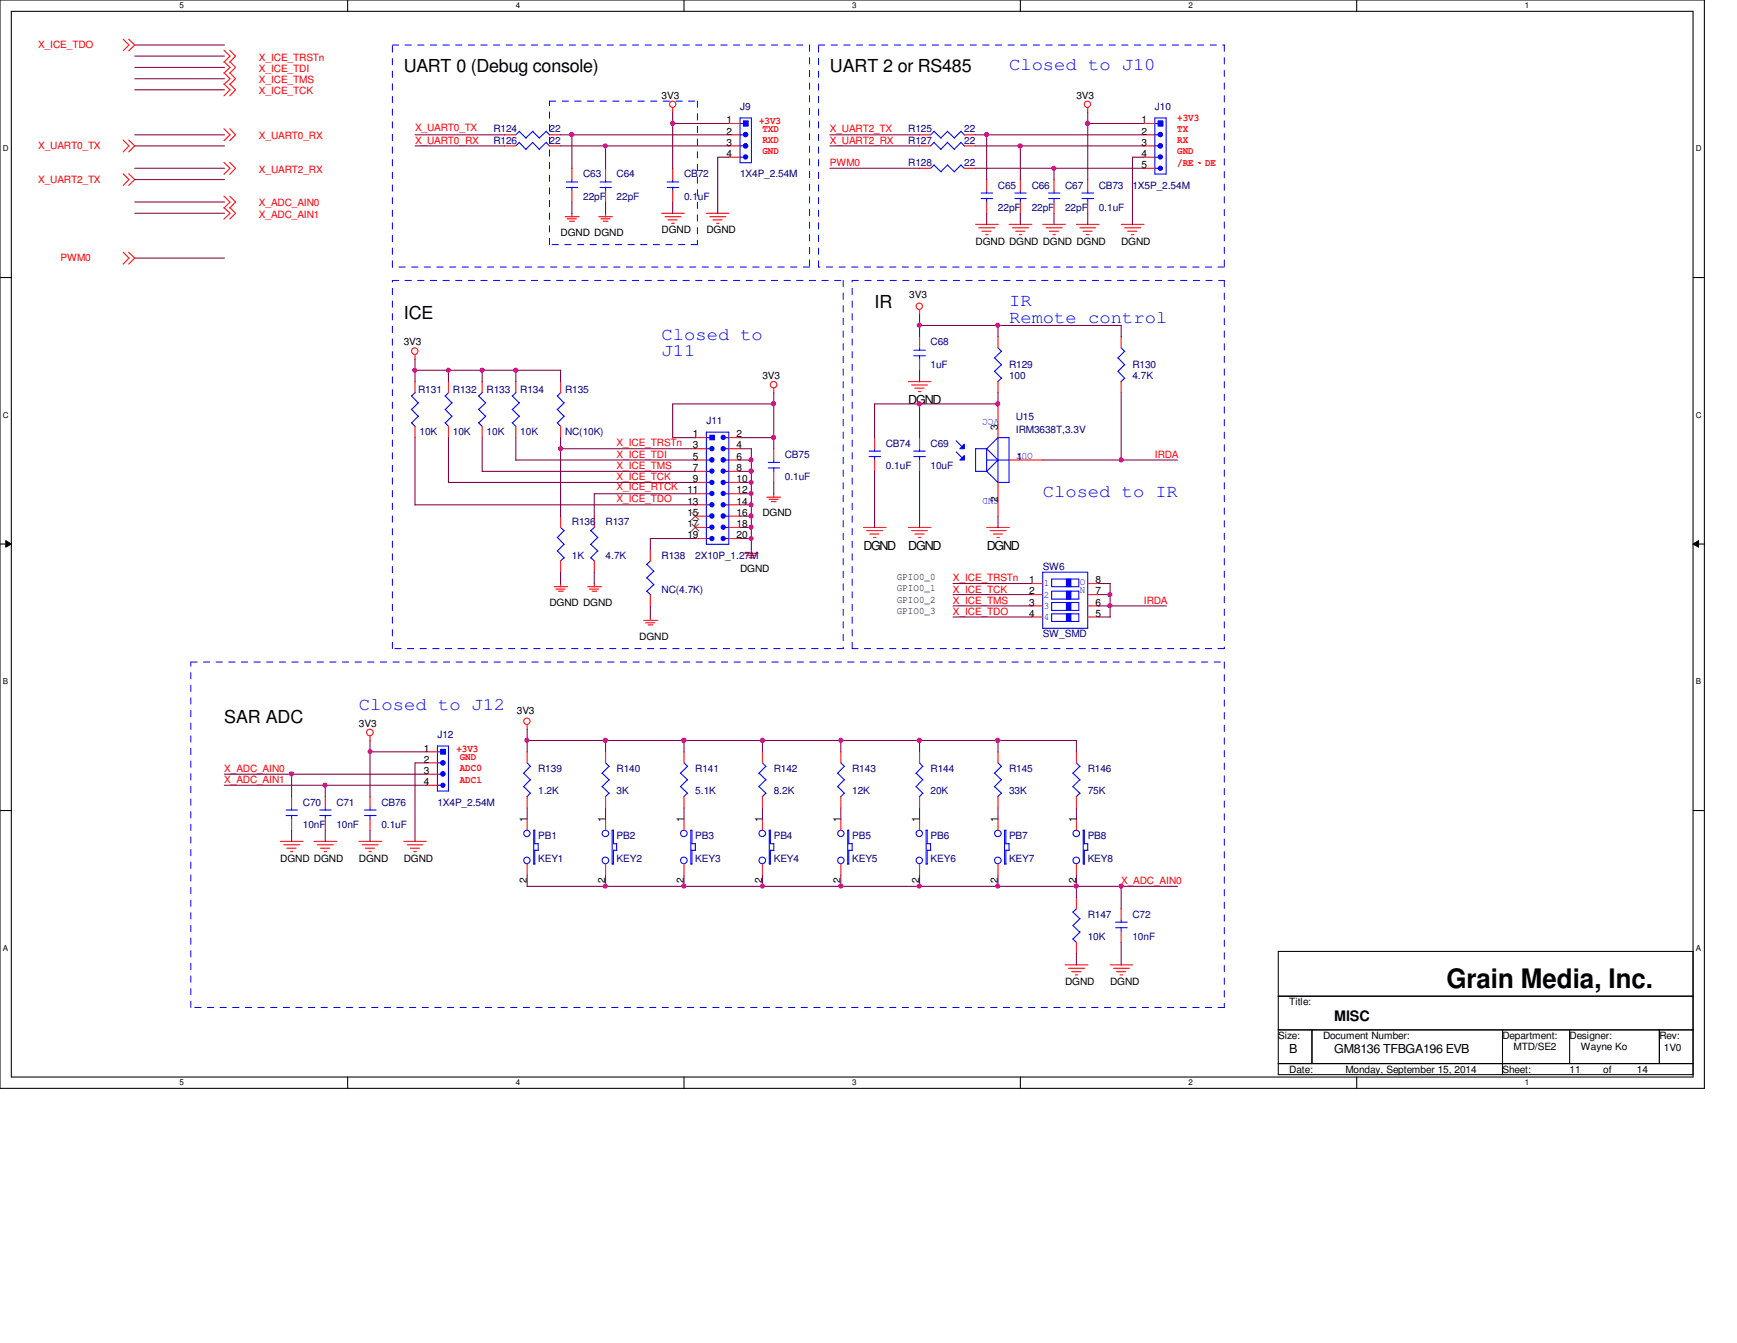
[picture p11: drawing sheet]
<svg xmlns="http://www.w3.org/2000/svg" width="279mm" height="216mm" viewBox="0 0 279 216" stroke-linecap="round" stroke-linejoin="round" font-family="sans-serif">
<path d="M0 0h274.2v175h-274.2zM1.8 1.8h270.5v171.3h-270.5z" fill="none" stroke="#000" stroke-width=".17"/>
<g fill="#fff">
<path d="M28.9 .2h.6v1.4h-.6z"/>
<path d="M28.9 173.4h.6v1.4h-.6z"/>
</g>
<path d="M55.9 0v1.8M55.9 173.1v1.9" fill="none" stroke="#000" stroke-width=".17"/>
<g fill="#fff">
<path d="M83 .2h.7v1.4h-.7z"/>
<path d="M83 173.4h.7v1.4h-.7z"/>
</g>
<path d="M110 0v1.8M110 173.1v1.9" fill="none" stroke="#000" stroke-width=".17"/>
<g fill="#fff">
<path d="M137.1 .2h.7v1.4h-.7z"/>
<path d="M137.1 173.4h.7v1.4h-.7z"/>
</g>
<path d="M164.1 0v1.8M164.1 173.1v1.9" fill="none" stroke="#000" stroke-width=".17"/>
<g fill="#fff">
<path d="M191.2 .2h.7v1.4h-.7z"/>
<path d="M191.2 173.4h.7v1.4h-.7z"/>
</g>
<path d="M218.2 0v1.8M218.2 173.1v1.9" fill="none" stroke="#000" stroke-width=".17"/>
<g fill="#fff">
<path d="M245.3 .2h.7v1.4h-.7z"/>
<path d="M245.3 173.4h.7v1.4h-.7z"/>
<path d="M.5 23.2h.9v1.4h-.9z"/>
<path d="M272.8 23.2h.9v1.4h-.9z"/>
<path d="M.5 66h.9v1.4h-.9z"/>
<path d="M272.8 66h.9v1.4h-.9z"/>
</g>
<path d="M0 44.6h1.8M272.3 44.6h1.9" fill="none" stroke="#000" stroke-width=".17"/>
<g fill="#fff">
<path d="M.5 108.8h.8v1.4h-.8z"/>
<path d="M272.8 108.8h.8v1.4h-.8z"/>
</g>
<path d="M0 87.5h1.8M272.3 87.5h1.9" fill="none" stroke="#000" stroke-width=".17"/>
<path d="M.9 86.9l.9 .6-.9 .5zM272.3 87.5l.9-.6v1.1z" fill="#000"/>
<path d="M.9 86.9l.9 .6-.9 .5zM272.3 87.5l.9-.6v1.1z" fill="none" stroke="#000" stroke-width=".16"/>
<g fill="#fff">
<path d="M.5 151.7h.8v1.4h-.8z"/>
<path d="M272.8 151.7h.8v1.4h-.8z"/>
</g>
<path d="M0 130.3h1.8M272.3 130.3h1.9M205.6 153h66.7v19.8h-66.7zM205.6 160.1h66.7M205.6 165.6h66.7M205.6 171h66.7M211 165.6v5.4M241.7 165.5v7.3M252.5 165.6v5.4M266.9 165.6v5.4" fill="none" stroke="#000" stroke-width=".17"/>
<g fill="none" stroke="#00f" stroke-width=".16" stroke-dasharray="1 1 1 1 1 1 1 1">
<path d="M63.1 7.2h67.1M88.4 16.3h23.8M112.2 16.3v23M130.2 7.2v35.7M131.7 7.2h65.2M196.9 7.2v35.7M88.4 39.3v-23M112.2 39.3h-23.8M63.1 45.1h72.5M63.1 42.9v-35.7M130.2 42.9h-67.1M131.7 42.9v-35.7"/>
<path d="M135.6 45.1v59.2M137.1 45.1h59.8M196.9 42.9h-65.2M196.9 45.1v59.2M30.7 106.4h166.2M63.1 104.3v-59.2M135.6 104.3h-72.5M137.1 104.3v-59.2M196.9 106.4v55.6M196.9 104.3h-59.8M30.7 162v-55.6M196.9 162h-166.2"/>
</g>
<g fill="none" stroke="#f00" stroke-width=".17">
<path d="M19.8 6.3l.9 .9-.9 1M20.7 6.3l1 .9-1 1M36 8.1l1 .9-1 1M36 13.5l1 .9-1 1M36 11.7l1 1-1 .9M36 9.9l1 .9-1 1M37 8.1l.9 .9-.9 1M37 13.5l.9 .9-.9 1M37 11.7l.9 1-.9 .9M37 9.9l.9 .9-.9 1M108.2 17.3v.8M175 17.3v.8"/>
<path d="M19.8 22.5l.9 1-.9 .9M19.8 27.9l.9 1-.9 .9M20.7 22.5l1 1-1 .9M20.7 27.9l1 1-1 .9M36 20.7l1 1-1 .9M36 26.1l1 1-1 .9M36 33.4l1 .9-1 .9M36 31.5l1 1-1 .9M37 20.7l.9 1-.9 .9M37 26.1l.9 1-.9 .9M37 33.4l.9 .9-.9 .9M37 31.5l.9 1-.9 .9"/>
<path d="M90.9 34.8h2.2M91.2 35.2h1.5M91.6 35.6h.8M92 34.3v.6M96.3 34.8h2.2M96.6 35.2h1.5M97 35.6h.8M97.4 34.3v.6M106.4 34.3h3.7M107 34.8h2.5M107.4 35.3h1.5M108 35.9h.5"/>
<path d="M113.6 34.3h3.7M114.2 34.8h2.6M114.7 35.3h1.5M115.3 35.9h.4M156.9 36.1h3.7M157.4 36.6h2.6M157.9 37.2h1.5M158.5 37.7h.4M158.7 28.9v1.8M158.7 32.5v1.8M162.3 36.1h3.7M162.9 36.6h2.5"/>
<path d="M163.4 37.2h1.4M164 37.7h.3M167.7 36.1h3.7M168.3 36.6h2.6M168.8 37.2h1.5M169.4 37.7h.4M173.1 36.1h3.7M173.7 36.6h2.5M174.2 37.2h1.5M174.8 37.7h.4M180.3 36.1h3.7M180.9 36.6h2.6"/>
<path d="M181.4 37.2h1.5M182 37.7h.4M19.8 40.6l.9 .9-.9 1M20.7 40.6l1 .9-1 1M66.8 57v.8M147.9 49.8v.7M123.4 79.9h2.2M124.5 62.4v.8M124.5 79.4v.6M146.1 61.3h3.6M146.6 61.9h2.6M147.2 62.4h1.4"/>
<path d="M147.7 62.9h.4M89.1 94.3h2.2M89.4 94.7h1.5M89.8 95h.8M90.2 93.8v.6M94.5 94.3h2.2M94.8 94.7h1.5M95.2 95h.8M95.6 93.8v.6M103.5 99.7h2.2M104.6 99.2v.6M119.8 88.9h2.2"/>
<path d="M120.1 89.3h1.5M120.5 89.7h.7M120.9 88.4v.6M123.7 80.3h1.5M124.1 80.6h.7M138.9 84.8h3.6M139.4 85.3h2.6M139.9 85.9h1.5M140.5 86.4h.4M146.1 84.8h3.6M146.6 85.3h2.6M147.2 85.9h1.4"/>
<path d="M147.7 86.4h.4M158.7 84.8h3.6M159.3 85.3h2.5M159.8 85.9h1.4M160.4 86.4h.3M59.5 118.3v.8M84.8 116.5v.8M103.8 100.1h1.5M104.3 100.5h.7M45.1 135.3h3.7M45.6 135.8h2.6M46.1 136.4h1.5"/>
<path d="M46.7 136.9h.4M50.5 135.3h3.6M51.1 135.8h2.5M51.6 136.4h1.4M52.2 136.9h.3M52.3 128.1v1.8M52.3 131.7v1.8M57.7 135.3h3.7M58.3 135.8h2.5M58.8 136.4h1.4M59.4 136.9h.3M64.9 135.3h3.7"/>
<path d="M65.5 135.8h2.5M66 136.4h1.5M66.5 136.9h.5M173.1 120.9v1.7M173.1 128.1v1.8M171.3 155.1h3.7M171.9 155.7h2.6M172.4 156.2h1.5M173 156.7h.4M173.1 144.3v1.8M173.1 151.5v1.8M178.6 155.1h3.6"/>
<path d="M179.1 155.7h2.6M179.6 156.2h1.5M180.2 156.7h.4"/>
<circle cx="108.2" cy="16.8" r=".51"/>
<circle cx="174.9" cy="16.8" r=".51"/>
<circle cx="66.7" cy="56.4" r=".52"/>
<circle cx="147.9" cy="49.2" r=".51"/>
<circle cx="124.4" cy="61.8" r=".52"/>
<circle cx="59.5" cy="117.7" r=".54"/>
<circle cx="84.7" cy="115.9" r=".51"/>
</g>
<g fill="none" stroke="#00f" stroke-width=".17">
<path d="M157.8 31.9h1.9M157.8 31h1.9M158.7 30.7v.4M158.7 31.9v.6M162.3 70.3v7.3M51.4 131.1h1.9M51.4 130.2h1.9M52.3 129.9v.4M52.3 131.1v.6M172.6 124.3l1.1 1.1M172.6 126.4l1.1 1.2M173.1 122.6l.6 .6"/>
<path d="M173.7 123.2l-1.1 1.1M173.7 125.3l-1.1 1.2M173.7 127.5l-.6 .6M172.6 150.9l.5 .6M172.6 148.8l1.1 1.1M172.6 146.6l1.1 1.1M173.2 146l-.6 .6M173.7 149.8l-1.1 1.2M173.7 147.7l-1.1 1.1"/>
</g>
<path d="M154.4 74l.7-.8v.8z" fill="#00f"/>
<path d="M153.8 70.9l.9 .9M153.8 72.6l.9 1M154.4 74l.7-.8v.8zM156.9 72.1v3.7M158.7 74h3.6M158.7 75.8l1.8-1.8v3.6zM158.7 72.1l1.8-1.7v3.6zM158.7 72.1v3.7h-1.8M160.5 77.6h1.8" fill="none" stroke="#00f" stroke-width=".17"/>
<path d="M154.4 72.1l.7-.7v.7z" fill="#00f"/>
<g fill="none" stroke="#00f" stroke-width=".17">
<path d="M91.1 30.1h1.8M91.1 29.3h1.8M92 28.9v.4M92 30.1v.6M150.2 21.1l1.2 1.1M150.3 21.1l-.6 .6M152.4 21.1l1.1 1.1M152.4 21.1l-1.1 1.1M154.6 21.1l.6 .6M154.6 21.1l-1.1 1.1M163.2 31.9h1.9M163.2 31h1.9"/>
<path d="M164.1 30.7v.4M164.1 31.9v.6M160 57.5l1.1 1.2M160 59.7l1.1 1.1M160.5 55.9l.6 .6M161.1 56.5l-1.2 1.1M161.1 58.6l-1.2 1.1M179.8 57.5l1.1 1.2M179.8 59.7l1.1 1.1M180.3 55.9l.6 .6M180.9 56.5l-1.1 1.1M180.9 58.6l-1.1 1.1"/>
<path d="M66.2 67.9l.6 .6M66.2 65.8l1.1 1.1M66.2 63.6l1.1 1.2M66.8 63.1l-.6 .6M67.3 66.9l-1.1 1.1M67.3 64.7l-1.1 1.1M77 67.9l.6 .6M77 65.8l1.1 1.1M77 63.6l1.1 1.2M77.6 63.1l-.6 .6M78.1 66.9l-1.1 1.1M78.1 64.7l-1.1 1.1"/>
<path d="M82.4 67.9l.6 .6M82.4 65.8l1.1 1.1M82.4 63.6l1.1 1.2M83 63.1l-.6 .6M83.6 66.9l-1.2 1.1M83.6 64.7l-1.2 1.1M139.8 73.4h1.8M139.8 72.5h1.8M140.7 72.1v.5M140.7 73.4v.6M147 73.4h1.8M147 72.5h1.8"/>
<path d="M147.9 72.1v.5M147.9 73.4v.6M154.4 72.1l.7-.7v.7zM156.9 72.1h1.8M160.5 70.4h1.8M161.1 60.8l-.6 .6M180.9 60.8l-.6 .6M70.4 119.9h1.7v7.3h-1.7zM70.4 120.9h.6M70.4 122.6h.6M70.4 124.5h.6M70.9 120.5h.7v.7h-.7z"/>
<path d="M109.5 124.3l1.1 1.1M109.5 126.4l1.1 1.2M110 122.6l.6 .6M110.6 123.2l-1.2 1.1M110.6 125.3l-1.2 1.2M110.6 127.5l-.6 .6M111.1 133.5h.2M111.1 138.9h.2M111.1 133.5v5.4M111.3 135.6h.5M111.3 136.7h.6M111.3 133.4v2.2"/>
<path d="M111.3 136.7v2.2M111.8 135.6v1.1M123.7 133.5h.2M123.7 138.9h.3M123.7 133.5v5.4M123.9 135.6h.6M123.9 136.7h.6M123.9 133.4v2.2M123.9 136.7v2.2M124.5 135.6v1.1M136.3 133.5h.2M136.4 138.9h.2"/>
<path d="M136.4 133.5v5.4M136.5 135.6h.6M136.5 136.7h.6M136.5 133.4v2.2M136.5 136.7v2.2M137.1 135.6v1.1M147.4 124.3l1.1 1.1M147.4 126.4l1.1 1.2M147.9 122.6l.6 .6M148.4 123.2l-1.1 1.1M148.4 125.3l-1.1 1.2M148.4 127.5l-.5 .6"/>
<path d="M160 124.3l1.1 1.1M160 126.4l1.1 1.2M160.5 122.6l.6 .6M161.1 123.2l-1.2 1.1M161.1 125.3l-1.2 1.2M161.1 127.5l-.6 .6M161.5 133.5h.3M161.6 138.9h.2M161.6 133.5v5.4M161.8 135.6h.5M161.8 136.7h.5M161.8 133.4v2.2"/>
<path d="M161.8 136.7v2.2M162.3 135.6v1.1M174.2 133.5h.2M174.2 133.5v5.4M174.2 138.9h.3M174.4 135.6h.6M174.4 133.4v2.2M174.4 136.7v2.2M174.4 136.7h.6M175 135.6v1.1"/>
<circle cx="71.2" cy="122.6" r=".34"/>
<circle cx="71.2" cy="124.4" r=".34"/>
<circle cx="110" cy="138.3" r=".54"/>
<circle cx="110" cy="134" r=".52"/>
<circle cx="122.6" cy="138.3" r=".54"/>
<circle cx="122.6" cy="134" r=".52"/>
<circle cx="135.2" cy="138.3" r=".52"/>
<circle cx="135.3" cy="134" r=".51"/>
<circle cx="160.5" cy="138.3" r=".54"/>
<circle cx="160.5" cy="134" r=".52"/>
<circle cx="173.1" cy="138.3" r=".54"/>
<circle cx="173.1" cy="134" r=".52"/>
</g>
<g fill="none" stroke="#f00" stroke-width=".17">
<path d="M92 27.1v1.8M92 30.7v1.8M147.9 21.7h1.8M155.1 21.7h1.8M164.1 28.9v1.8M164.1 32.5v1.8M160.5 54.1v1.8M180.3 54.1v1.8M66.8 61.3v1.8M66.8 68.5v1.9M77.6 61.3v1.8M77.6 68.5v1.9"/>
<path d="M83 61.3v1.8M83 68.5v1.9M140.7 70.4v1.7M140.7 74v1.8M147.9 70.4v1.7M147.9 74v1.8M160.5 61.3v1.8M160.5 64.9v5.5M160.5 77.6v5.4M162.3 74h5.4M180.3 61.3v1.8M110 120.9v1.7"/>
<path d="M110 128.1v1.8M110 131.7v1.8M110 138.9v1.8M122.6 131.7v1.8M122.6 138.9v1.8M135.3 131.7v1.8M135.3 138.9v1.8M147.9 120.9v1.7M147.9 128.1v1.8M160.5 120.9v1.7M160.5 128.1v1.8M160.5 131.7v1.8"/>
<path d="M160.5 138.9v1.8M173.1 131.7v1.8M173.1 138.9v1.8"/>
</g>
<circle cx="71.2" cy="126.2" r=".34" fill="#00f"/>
<g fill="none" stroke="#00f" stroke-width=".17">
<path d="M70.4 126.2h.6"/>
<circle cx="71.2" cy="126.2" r=".34"/>
</g>
<path d="M70.9 120.5h.7v.7h-.7z" fill-rule="evenodd" fill="#00f"/>
<path d="M70.9 120.5h.7v.7h-.7z" fill="none" stroke="#00f" stroke-width=".17"/>
<circle cx="71.2" cy="122.6" r=".34" fill="#00f"/>
<circle cx="71.2" cy="122.6" r=".34" fill="none" stroke="#00f" stroke-width=".17"/>
<circle cx="71.2" cy="124.4" r=".34" fill="#00f"/>
<g fill="none" stroke="#00f" stroke-width=".17">
<path d="M174 31.9h1.9M174 31h1.9M175 30.7v.4M175 31.9v.6M113.6 69.5h3.6v18h-3.6z"/>
<circle cx="71.2" cy="124.4" r=".34"/>
</g>
<path d="M175 28.9v1.8M175 32.5v1.8M68.5 120.9h1.9M68.5 122.6h1.9M68.5 124.5h1.9M68.5 126.2h1.9" fill="none" stroke="#f00" stroke-width=".17"/>
<circle cx="114.5" cy="84.7" r=".34" fill="#00f"/>
<circle cx="114.5" cy="84.7" r=".34" fill="none" stroke="#00f" stroke-width=".17"/>
<circle cx="114.5" cy="72.1" r=".34" fill="#00f"/>
<circle cx="114.5" cy="72.1" r=".34" fill="none" stroke="#00f" stroke-width=".17"/>
<circle cx="114.5" cy="86.6" r=".34" fill="#00f"/>
<circle cx="114.5" cy="86.6" r=".34" fill="none" stroke="#00f" stroke-width=".17"/>
<circle cx="114.5" cy="79.3" r=".34" fill="#00f"/>
<circle cx="114.5" cy="79.3" r=".34" fill="none" stroke="#00f" stroke-width=".17"/>
<circle cx="114.5" cy="77.5" r=".34" fill="#00f"/>
<circle cx="114.5" cy="77.5" r=".34" fill="none" stroke="#00f" stroke-width=".17"/>
<circle cx="114.5" cy="73.9" r=".35" fill="#00f"/>
<circle cx="114.5" cy="73.9" r=".35" fill="none" stroke="#00f" stroke-width=".17"/>
<circle cx="114.5" cy="82.9" r=".35" fill="#00f"/>
<circle cx="114.5" cy="82.9" r=".35" fill="none" stroke="#00f" stroke-width=".17"/>
<circle cx="114.5" cy="75.7" r=".34" fill="#00f"/>
<circle cx="114.5" cy="75.7" r=".34" fill="none" stroke="#00f" stroke-width=".17"/>
<path d="M114.2 70h.7v.7h-.7z" fill-rule="evenodd" fill="#00f"/>
<path d="M114.2 70h.7v.7h-.7z" fill="none" stroke="#00f" stroke-width=".17"/>
<circle cx="114.5" cy="81.1" r=".34" fill="#00f"/>
<circle cx="114.5" cy="81.1" r=".34" fill="none" stroke="#00f" stroke-width=".17"/>
<circle cx="116.3" cy="84.7" r=".34" fill="#00f"/>
<circle cx="116.3" cy="84.7" r=".34" fill="none" stroke="#00f" stroke-width=".17"/>
<circle cx="116.3" cy="72.1" r=".34" fill="#00f"/>
<circle cx="116.3" cy="72.1" r=".34" fill="none" stroke="#00f" stroke-width=".17"/>
<circle cx="116.3" cy="86.6" r=".34" fill="#00f"/>
<circle cx="116.3" cy="86.6" r=".34" fill="none" stroke="#00f" stroke-width=".17"/>
<circle cx="116.3" cy="79.3" r=".34" fill="#00f"/>
<circle cx="116.3" cy="79.3" r=".34" fill="none" stroke="#00f" stroke-width=".17"/>
<circle cx="116.3" cy="77.5" r=".34" fill="#00f"/>
<circle cx="116.3" cy="77.5" r=".34" fill="none" stroke="#00f" stroke-width=".17"/>
<circle cx="116.3" cy="73.9" r=".35" fill="#00f"/>
<circle cx="116.3" cy="73.9" r=".35" fill="none" stroke="#00f" stroke-width=".17"/>
<circle cx="116.3" cy="82.9" r=".35" fill="#00f"/>
<circle cx="116.3" cy="82.9" r=".35" fill="none" stroke="#00f" stroke-width=".17"/>
<circle cx="116.3" cy="75.7" r=".34" fill="#00f"/>
<circle cx="116.3" cy="75.7" r=".34" fill="none" stroke="#00f" stroke-width=".17"/>
<circle cx="116.3" cy="81.1" r=".34" fill="#00f"/>
<circle cx="116.3" cy="81.1" r=".34" fill="none" stroke="#00f" stroke-width=".17"/>
<circle cx="116.3" cy="70.3" r=".34" fill="#00f"/>
<g fill="none" stroke="#00f" stroke-width=".17">
<path d="M83.5 21.1l1.1 1.1M83.6 21.1l-.6 .6M85.7 21.1l1.1 1.1M85.7 21.1l-1.1 1.1M87.8 21.1l.6 .6M87.9 21.1l-1.2 1.1M107.3 30.1h1.9M107.3 29.3h1.9M108.2 28.9v.4M108.2 30.1v.6M113.6 70.4h.6M113.6 72.1h.6"/>
<path d="M113.6 74h.6M113.6 75.8h.6M113.6 77.6h.6M113.6 79.4h.6M116.7 70.4h.6M116.7 72.1h.6M116.7 74h.6M116.7 75.8h.6M116.7 77.6h.6M116.7 79.4h.6M113.6 81.2h.6M113.6 83h.6"/>
<path d="M113.6 84.8h.6M113.6 86.6h.6M116.7 81.2h.6M116.7 83h.6M116.7 84.8h.6M116.7 86.6h.6M84.2 124.3l1.1 1.1M84.2 126.4l1.1 1.2M84.8 122.6l.5 .6M85.3 123.2l-1.1 1.1M85.3 125.3l-1.1 1.2M85.3 127.5l-.5 .6"/>
<path d="M134.7 124.3l1.1 1.1M134.7 126.4l1.1 1.2M135.3 122.6l.5 .6M135.8 123.2l-1.1 1.1M135.8 125.3l-1.1 1.2M135.8 127.5l-.6 .6"/>
<circle cx="116.3" cy="70.3" r=".34"/>
</g>
<g fill="none" stroke="#f00" stroke-width=".17">
<path d="M81.2 21.7h1.8M88.4 21.7h1.8M108.2 27.1v1.8M108.2 30.7v1.8M111.8 70.4h1.8M111.8 72.1h1.8M111.8 74h1.8M111.8 75.8h1.8M111.8 77.6h1.8M111.8 79.4h1.8M117.2 70.4h1.8M117.2 72.1h1.8"/>
<path d="M117.2 74h1.8M117.2 75.8h1.8M117.2 77.6h1.8M117.2 79.4h1.8M111.8 81.2h1.8M111.8 83h1.8M111.8 84.8h1.8M111.8 86.6h1.8M117.2 81.2h1.8M117.2 83h1.8M117.2 84.8h1.8M117.2 86.6h1.8"/>
<path d="M84.8 120.9v1.7M84.8 128.1v1.8M135.3 120.9v1.7M135.3 128.1v1.8"/>
</g>
<path d="M111.3 82.4l1.1 1.2M111.3 84.2l1.1 1.2M112.4 82.4l-1.1 1.2M112.4 84.2l-1.1 1.2" fill="none" stroke="#804000" stroke-width=".16"/>
<path d="M171.5 93.1h.8v1.2h-.8z" fill-rule="evenodd" fill="#00f"/>
<path d="M167.7 92h7.3v9h-7.3zM169.2 93.1h4.3v1.2h-4.3zM171.5 93.1h.8v1.2h-.8z" fill="none" stroke="#00f" stroke-width=".17"/>
<path d="M171.5 95h.8v1.3h-.8z" fill-rule="evenodd" fill="#00f"/>
<path d="M169.2 95h4.3v1.3h-4.3zM171.5 95h.8v1.3h-.8z" fill="none" stroke="#00f" stroke-width=".17"/>
<path d="M171.5 96.9h.8v1.2h-.8z" fill-rule="evenodd" fill="#00f"/>
<path d="M169.2 96.9h4.3v1.2h-4.3zM171.5 96.9h.8v1.2h-.8z" fill="none" stroke="#00f" stroke-width=".17"/>
<path d="M171.5 98.7h.8v1.2h-.8z" fill-rule="evenodd" fill="#00f"/>
<g fill="none" stroke="#00f" stroke-width=".17">
<path d="M119 19h1.9v7.2h-1.9zM119 19.9h.6M119.6 19.5h.7v.7h-.7zM83.5 22.9l1.1 1.1M83.6 22.9l-.6 .6M85.7 22.9l1.1 1.1M85.7 22.9l-1.1 1.1M87.8 22.9l.6 .6M87.9 22.9l-1.2 1.1M119 21.7h.6M119 23.5h.6M150.2 22.9l1.2 1.1"/>
<path d="M150.2 26.5l1.2 1.1M150.3 22.9l-.6 .6M150.3 26.5l-.6 .6M152.4 22.9l1.1 1.1M152.4 26.5l1.1 1.1M152.4 22.9l-1.1 1.1M152.4 26.5l-1.1 1.1M154.6 22.9l.6 .6M154.6 26.5l.6 .6M154.6 22.9l-1.1 1.1M154.6 26.5l-1.1 1.1M168.7 31.9h1.8"/>
<path d="M168.7 31h1.8M169.5 30.7v.4M169.5 31.9v.6M123.6 75.2h1.8M123.6 74.3h1.8M124.5 74v.4M124.5 75.2v.6M89.7 86.4l1.1 1.1M89.7 88.6l1.1 1.1M90.2 84.8l.6 .5M90.7 85.3l-1.1 1.1M90.7 87.5l-1.1 1.1"/>
<path d="M90.7 89.7l-.6 .5M95 85.3l1.2 1.1M95 87.5l1.2 1.1M95 89.7l.6 .5M95.6 84.8l-.6 .5M96.1 86.4l-1.1 1.1M96.1 88.6l-1.1 1.1M104.1 90.7l1.1 1.2M104.1 92.9l1.1 1.1M104.1 95l.5 .6M104.6 90.2l-.6 .6M105.2 91.8l-1.2 1.1"/>
<path d="M105.2 94l-1.2 1.1M169.2 98.7h4.3v1.2h-4.3zM171.5 98.7h.8v1.2h-.8zM46 131.1h1.8M46 130.2h1.8M46.9 129.9v.4M46.9 131.1v.6M58.6 131.1h1.9M58.6 130.2h1.9M59.5 129.9v.4M59.5 131.1v.6M85.8 133.5h.2"/>
<path d="M85.9 138.9h.2M85.9 133.5v5.4M86 135.6h.6M86 136.7h.6M86 133.4v2.2M86 136.7v2.2M86.6 135.6v1.1M96.9 124.3l1.1 1.1M96.9 126.4l1.1 1.2M97.4 122.6l.6 .6M98 123.2l-1.2 1.1M98 125.3l-1.2 1.2"/>
<path d="M98 127.5l-.6 .6M98.4 133.5h.3M98.5 138.9h.2M98.5 133.5v5.4M98.6 135.6h.6M98.7 136.7h.5M98.7 133.4v2.2M98.7 136.7v2.2M99.2 135.6v1.1M122.1 124.3l1.1 1.1M122.1 126.4l1.1 1.2M122.6 122.6l.6 .6"/>
<path d="M123.2 123.2l-1.2 1.1M123.2 125.3l-1.2 1.2M123.2 127.5l-.6 .6M148.9 133.5h.2M149 133.5v5.4M149 138.9h.2M149.1 135.6h.6M149.1 133.4v2.2M149.1 136.7v2.2M149.1 136.7h.6M149.7 135.6v1.1M179.5 149.1h1.8"/>
<path d="M179.5 148.3h1.8M180.3 147.9v.4M180.3 149.1v.6"/>
<circle cx="119.9" cy="21.6" r=".34"/>
<circle cx="119.9" cy="23.4" r=".34"/>
<circle cx="84.7" cy="138.3" r=".52"/>
<circle cx="84.7" cy="134" r=".51"/>
<circle cx="97.4" cy="138.3" r=".54"/>
<circle cx="97.4" cy="134" r=".52"/>
<circle cx="147.9" cy="138.3" r=".52"/>
<circle cx="147.9" cy="134" r=".51"/>
</g>
<g fill="none" stroke="#f00" stroke-width=".17">
<path d="M81.2 23.5h1.8M88.4 23.5h1.8M147.9 23.5h1.8M147.9 27.1h1.8M155.1 23.5h1.8M155.1 27.1h1.8M169.5 28.9v1.8M169.5 32.5v1.8M124.5 72.1v1.9M124.5 75.8v1.8M90.2 83v1.8M90.2 90.2v1.8"/>
<path d="M95.6 83v1.8M95.6 90.2v1.8M104.6 88.4v1.8M104.6 95.6v1.8M165.9 93.8h1.8M165.9 95.6h1.8M165.9 97.4h1.8M165.9 99.2h1.8M175 93.8h1.7M175 95.6h1.7M175 97.4h1.7M175 99.2h1.7"/>
<path d="M46.9 128.1v1.8M46.9 131.7v1.8M59.5 128.1v1.8M59.5 131.7v1.8M84.8 131.7v1.8M84.8 138.9v1.8M97.4 120.9v1.7M97.4 128.1v1.8M97.4 131.7v1.8M97.4 138.9v1.8M122.6 120.9v1.7M122.6 128.1v1.8"/>
<path d="M147.9 131.7v1.8M147.9 138.9v1.8M180.3 146.1v1.8M180.3 149.7v1.8"/>
</g>
<circle cx="119.9" cy="25.2" r=".34" fill="#00f"/>
<g fill="none" stroke="#00f" stroke-width=".17">
<path d="M119 25.3h.6"/>
<circle cx="119.9" cy="25.2" r=".34"/>
</g>
<path d="M119.6 19.5h.7v.7h-.7z" fill-rule="evenodd" fill="#00f"/>
<path d="M119.6 19.5h.7v.7h-.7z" fill="none" stroke="#00f" stroke-width=".17"/>
<circle cx="119.9" cy="21.6" r=".34" fill="#00f"/>
<circle cx="119.9" cy="21.6" r=".34" fill="none" stroke="#00f" stroke-width=".17"/>
<circle cx="119.9" cy="23.4" r=".34" fill="#00f"/>
<g fill="none" stroke="#00f" stroke-width=".17">
<path d="M185.8 19h1.8v9h-1.8zM185.8 19.9h.6M186.3 19.5h.7v.7h-.7zM96.5 30.1h1.8M96.5 29.3h1.8M97.4 28.9v.4M97.4 30.1v.6M185.8 21.7h.6M185.8 23.5h.6M147 57.2h1.8M147 56.3h1.8M147.9 55.9v.4"/>
<path d="M147.9 57.1v.6M71.6 67.9l.5 .6M71.6 65.8l1.1 1.1M71.6 63.6l1.1 1.2M72.2 63.1l-.6 .6M72.7 66.9l-1.1 1.1M72.7 64.7l-1.1 1.1"/>
<circle cx="119.9" cy="23.4" r=".34"/>
<circle cx="186.6" cy="21.6" r=".34"/>
<circle cx="186.6" cy="23.4" r=".34"/>
</g>
<path d="M117.2 19.9h1.8M97.4 27.1v1.8M97.4 30.7v1.8M117.2 21.7h1.8M117.2 23.5h1.8M117.2 25.3h1.8M147.9 54.1v1.8M147.9 57.7v1.8M72.1 61.3v1.8M72.1 68.5v1.9" fill="none" stroke="#f00" stroke-width=".17"/>
<circle cx="186.6" cy="25.2" r=".34" fill="#00f"/>
<g fill="none" stroke="#00f" stroke-width=".17">
<path d="M185.8 25.3h.6"/>
<circle cx="186.6" cy="25.2" r=".34"/>
</g>
<circle cx="186.6" cy="27" r=".34" fill="#00f"/>
<g fill="none" stroke="#00f" stroke-width=".17">
<path d="M185.8 27.1h.6"/>
<circle cx="186.6" cy="27" r=".34"/>
</g>
<path d="M186.3 19.5h.7v.7h-.7z" fill-rule="evenodd" fill="#00f"/>
<path d="M186.3 19.5h.7v.7h-.7z" fill="none" stroke="#00f" stroke-width=".17"/>
<circle cx="186.6" cy="21.6" r=".34" fill="#00f"/>
<circle cx="186.6" cy="21.6" r=".34" fill="none" stroke="#00f" stroke-width=".17"/>
<circle cx="186.6" cy="23.4" r=".34" fill="#00f"/>
<g fill="none" stroke="#00f" stroke-width=".17">
<path d="M89.6 67.9l.6 .6M89.6 65.8l1.1 1.1M89.6 63.6l1.1 1.2M90.2 63.1l-.5 .6M90.8 66.9l-1.1 1.1M90.8 64.7l-1.1 1.1"/>
<circle cx="186.6" cy="23.4" r=".34"/>
</g>
<path d="M184 19.9h1.8M184 21.7h1.8M184 23.5h1.8M184 25.3h1.8M184 27.1h1.8M90.2 61.3v1.8M90.2 68.5v1.9" fill="none" stroke="#f00" stroke-width=".17"/>
<g fill="none" stroke="#800040" stroke-width=".17">
<path d="M21.7 9h14.4M21.7 7.2h14.4M21.7 10.8h14.4M21.7 12.7h14.4M21.7 14.4h14.4M108.2 19.9h9.1M108.2 18v9.1M175 19.9h9M175 18v10.9M21.7 21.7h14.4M21.7 23.5h14.4M21.7 27.1h14.4"/>
<path d="M21.7 28.9h14.4M21.7 32.5h14.4M21.7 34.3h14.4M66.8 21.7h14.4M66.8 23.5h14.4M90.2 21.7h27.1M90.2 23.5h27.1M92 21.7v5.4M92 32.5v1.8M97.4 23.5v3.6M97.4 32.5v1.8M108.2 32.5v1.8"/>
<path d="M117.3 25.3h-1.9v9M133.5 21.7h14.5M133.5 23.5h14.5M133.5 27.1h14.5M156.9 21.7h27.1M156.9 23.5h27.1M156.9 27.1h27.1M158.7 21.7v7.2M158.7 34.3v1.8M164.1 23.5v5.4M164.1 34.3v1.8M169.5 27.1v1.8"/>
<path d="M169.5 34.3v1.8M175 34.3v1.8M184 25.3h-1.8v10.8M21.7 41.5h14.4M66.8 57.7v3.7M66.8 59.5h23.4M72.1 59.5v1.9M77.6 59.5v1.9M83 59.5v1.9M90.2 59.5v1.9M147.9 50.5v3.6M147.9 59.5v1.9"/>
<path d="M147.9 52.3h32.5M160.5 52.3v1.8M180.3 52.3v1.8M66.8 70.4v10.8M72.1 77.6h39.8M72.1 70.4v7.2M77.6 70.4v5.4M77.6 75.8h34.3M83 70.4v3.6M83 74h28.9M90.2 72.1h21.7M90.2 70.4v12.6"/>
<path d="M108.2 70.4h3.7M111.9 79.4h-16.3v3.6M119 77.6h1.9M119 79.4h1.9M119 70.4h5.5M119 72.1h1.9M119 75.8h1.9M119 74h1.9M120.9 72.1v16.3M124.5 63.1v9.1M124.5 77.6v1.8M124.5 64.9h-16.3v5.5"/>
<path d="M140.7 75.8v9M147.9 64.9v5.5M147.9 75.8v9M160.5 63.1v1.9M160.6 64.9h-19.9v5.5M167.7 74h21.7M180.3 63.1v10.9M66.8 81.2h45.1M90.2 92v1.9M95.6 92v1.9M104.6 97.4v1.8M111.9 86.6h-7.3v1.8"/>
<path d="M119 86.6h1.9M119 81.2h1.9M119 83h1.9M119 84.8h1.9M153.3 95.6h12.7M153.3 99.2h12.7M153.3 97.4h12.7M153.3 93.8h12.7M160.5 83v1.8M176.7 95.6h1.9M176.7 99.2h1.9M176.7 97.4h10.9"/>
<path d="M176.7 93.8h1.9M178.6 93.8v5.4M59.5 119v9.1M84.8 117.2v3.7M84.8 119h88.4M97.4 119v1.9M110 119v1.9M122.6 119v1.9M135.3 119v1.9M147.9 119v1.9M160.5 119v1.9M173.1 119v1.9"/>
<path d="M36.1 124.5h32.5M36.1 126.2h32.5M46.9 124.5v3.6M46.9 133.5v1.8M52.3 126.2v1.9M52.3 133.5v1.8M59.5 133.5v1.8M59.5 120.9h9.1M68.6 122.6h-1.8v12.7M84.8 129.9v1.8M97.4 129.9v1.8M110 129.9v1.8"/>
<path d="M122.6 129.9v1.8M135.3 129.9v1.8M147.9 129.9v1.8M160.5 129.9v1.8M173.1 129.9v1.8M84.8 140.7v1.8M84.8 142.5h104.6M97.4 140.7v1.8M110 140.7v1.8M122.6 140.7v1.8M135.3 140.7v1.8M147.9 140.7v1.8"/>
<path d="M160.5 140.7v1.8M173.1 140.7v3.6M173.1 153.3v1.9M180.3 142.5v3.6M180.3 151.5v3.7"/>
</g>
<circle cx="174.9" cy="19.8" r=".35" fill="#f0f"/>
<circle cx="174.9" cy="19.8" r=".35" fill="none" stroke="#f0f" stroke-width=".17"/>
<circle cx="158.7" cy="21.6" r=".34" fill="#f0f"/>
<circle cx="158.7" cy="21.6" r=".34" fill="none" stroke="#f0f" stroke-width=".17"/>
<circle cx="164.1" cy="23.4" r=".36" fill="#f0f"/>
<circle cx="164.1" cy="23.4" r=".36" fill="none" stroke="#f0f" stroke-width=".17"/>
<circle cx="169.5" cy="27" r=".34" fill="#f0f"/>
<circle cx="169.5" cy="27" r=".34" fill="none" stroke="#f0f" stroke-width=".17"/>
<circle cx="66.7" cy="59.5" r=".34" fill="#f0f"/>
<circle cx="66.7" cy="59.5" r=".34" fill="none" stroke="#f0f" stroke-width=".17"/>
<circle cx="120.8" cy="73.9" r=".35" fill="#f0f"/>
<circle cx="120.8" cy="73.9" r=".35" fill="none" stroke="#f0f" stroke-width=".17"/>
<circle cx="120.8" cy="75.7" r=".34" fill="#f0f"/>
<circle cx="120.8" cy="75.7" r=".34" fill="none" stroke="#f0f" stroke-width=".17"/>
<circle cx="90.2" cy="72.1" r=".34" fill="#f0f"/>
<circle cx="90.2" cy="72.1" r=".34" fill="none" stroke="#f0f" stroke-width=".17"/>
<circle cx="124.4" cy="64.9" r=".35" fill="#f0f"/>
<circle cx="124.4" cy="64.9" r=".35" fill="none" stroke="#f0f" stroke-width=".17"/>
<circle cx="124.4" cy="70.3" r=".34" fill="#f0f"/>
<circle cx="124.4" cy="70.3" r=".34" fill="none" stroke="#f0f" stroke-width=".17"/>
<circle cx="97.4" cy="23.4" r=".34" fill="#f0f"/>
<circle cx="97.4" cy="23.4" r=".34" fill="none" stroke="#f0f" stroke-width=".17"/>
<circle cx="92" cy="21.6" r=".36" fill="#f0f"/>
<circle cx="92" cy="21.6" r=".36" fill="none" stroke="#f0f" stroke-width=".17"/>
<circle cx="120.8" cy="81.1" r=".34" fill="#f0f"/>
<circle cx="120.8" cy="81.1" r=".34" fill="none" stroke="#f0f" stroke-width=".17"/>
<circle cx="120.8" cy="82.9" r=".35" fill="#f0f"/>
<circle cx="120.8" cy="82.9" r=".35" fill="none" stroke="#f0f" stroke-width=".17"/>
<circle cx="120.8" cy="84.7" r=".34" fill="#f0f"/>
<circle cx="120.8" cy="84.7" r=".34" fill="none" stroke="#f0f" stroke-width=".17"/>
<circle cx="120.8" cy="79.3" r=".34" fill="#f0f"/>
<circle cx="120.8" cy="79.3" r=".34" fill="none" stroke="#f0f" stroke-width=".17"/>
<circle cx="120.8" cy="75.7" r=".34" fill="#f0f"/>
<circle cx="120.8" cy="75.7" r=".34" fill="none" stroke="#f0f" stroke-width=".17"/>
<circle cx="120.8" cy="77.5" r=".34" fill="#f0f"/>
<circle cx="120.8" cy="77.5" r=".34" fill="none" stroke="#f0f" stroke-width=".17"/>
<circle cx="120.8" cy="86.6" r=".34" fill="#f0f"/>
<circle cx="120.8" cy="86.6" r=".34" fill="none" stroke="#f0f" stroke-width=".17"/>
<circle cx="59.5" cy="120.8" r=".34" fill="#f0f"/>
<circle cx="59.5" cy="120.8" r=".34" fill="none" stroke="#f0f" stroke-width=".17"/>
<circle cx="46.9" cy="124.4" r=".36" fill="#f0f"/>
<circle cx="46.9" cy="124.4" r=".36" fill="none" stroke="#f0f" stroke-width=".17"/>
<circle cx="52.3" cy="126.2" r=".34" fill="#f0f"/>
<circle cx="52.3" cy="126.2" r=".34" fill="none" stroke="#f0f" stroke-width=".17"/>
<circle cx="108.2" cy="19.8" r=".35" fill="#f0f"/>
<circle cx="108.2" cy="19.8" r=".35" fill="none" stroke="#f0f" stroke-width=".17"/>
<circle cx="72.1" cy="59.5" r=".34" fill="#f0f"/>
<circle cx="72.1" cy="59.5" r=".34" fill="none" stroke="#f0f" stroke-width=".17"/>
<circle cx="77.6" cy="59.5" r=".34" fill="#f0f"/>
<circle cx="77.6" cy="59.5" r=".34" fill="none" stroke="#f0f" stroke-width=".17"/>
<circle cx="83" cy="59.5" r=".36" fill="#f0f"/>
<circle cx="83" cy="59.5" r=".36" fill="none" stroke="#f0f" stroke-width=".17"/>
<circle cx="178.5" cy="95.6" r=".34" fill="#f0f"/>
<circle cx="178.5" cy="95.6" r=".34" fill="none" stroke="#f0f" stroke-width=".17"/>
<circle cx="178.5" cy="97.4" r=".34" fill="#f0f"/>
<circle cx="178.5" cy="97.4" r=".34" fill="none" stroke="#f0f" stroke-width=".17"/>
<circle cx="122.6" cy="142.4" r=".34" fill="#f0f"/>
<circle cx="122.6" cy="142.4" r=".34" fill="none" stroke="#f0f" stroke-width=".17"/>
<circle cx="135.3" cy="142.4" r=".34" fill="#f0f"/>
<circle cx="135.3" cy="142.4" r=".34" fill="none" stroke="#f0f" stroke-width=".17"/>
<circle cx="160.5" cy="119" r=".35" fill="#f0f"/>
<circle cx="160.5" cy="119" r=".35" fill="none" stroke="#f0f" stroke-width=".17"/>
<circle cx="180.3" cy="142.4" r=".34" fill="#f0f"/>
<circle cx="180.3" cy="142.4" r=".34" fill="none" stroke="#f0f" stroke-width=".17"/>
<circle cx="160.5" cy="142.4" r=".34" fill="#f0f"/>
<circle cx="160.5" cy="142.4" r=".34" fill="none" stroke="#f0f" stroke-width=".17"/>
<circle cx="122.6" cy="119" r=".35" fill="#f0f"/>
<circle cx="122.6" cy="119" r=".35" fill="none" stroke="#f0f" stroke-width=".17"/>
<circle cx="110" cy="119" r=".37" fill="#f0f"/>
<circle cx="110" cy="119" r=".37" fill="none" stroke="#f0f" stroke-width=".17"/>
<circle cx="110" cy="142.4" r=".36" fill="#f0f"/>
<circle cx="110" cy="142.4" r=".36" fill="none" stroke="#f0f" stroke-width=".17"/>
<circle cx="147.9" cy="142.4" r=".34" fill="#f0f"/>
<circle cx="147.9" cy="142.4" r=".34" fill="none" stroke="#f0f" stroke-width=".17"/>
<circle cx="84.7" cy="119" r=".35" fill="#f0f"/>
<circle cx="84.7" cy="119" r=".35" fill="none" stroke="#f0f" stroke-width=".17"/>
<circle cx="97.4" cy="119" r=".35" fill="#f0f"/>
<circle cx="97.4" cy="119" r=".35" fill="none" stroke="#f0f" stroke-width=".17"/>
<circle cx="97.4" cy="142.4" r=".34" fill="#f0f"/>
<circle cx="97.4" cy="142.4" r=".34" fill="none" stroke="#f0f" stroke-width=".17"/>
<circle cx="173.1" cy="142.4" r=".36" fill="#f0f"/>
<circle cx="173.1" cy="142.4" r=".36" fill="none" stroke="#f0f" stroke-width=".17"/>
<circle cx="135.2" cy="119" r=".35" fill="#f0f"/>
<circle cx="135.2" cy="119" r=".35" fill="none" stroke="#f0f" stroke-width=".17"/>
<circle cx="147.9" cy="119" r=".35" fill="#f0f"/>
<circle cx="147.9" cy="119" r=".35" fill="none" stroke="#f0f" stroke-width=".17"/>
<circle cx="147.9" cy="52.3" r=".34" fill="#f0f"/>
<circle cx="147.9" cy="52.3" r=".34" fill="none" stroke="#f0f" stroke-width=".17"/>
<circle cx="160.5" cy="52.3" r=".34" fill="#f0f"/>
<circle cx="160.5" cy="52.3" r=".34" fill="none" stroke="#f0f" stroke-width=".17"/>
<circle cx="180.3" cy="73.9" r=".35" fill="#f0f"/>
<circle cx="180.3" cy="73.9" r=".35" fill="none" stroke="#f0f" stroke-width=".17"/>
<circle cx="147.9" cy="64.9" r=".35" fill="#f0f"/>
<circle cx="147.9" cy="64.9" r=".35" fill="none" stroke="#f0f" stroke-width=".17"/>
<circle cx="160.5" cy="64.9" r=".35" fill="#f0f"/>
<circle cx="160.5" cy="64.9" r=".35" fill="none" stroke="#f0f" stroke-width=".17"/>
<text font-size="4.3" x="232.7" y="158.8">Grain Media, Inc.</text>
<g font-size="2.9">
<text x="64.9" y="11.6">UART 0 (Debug console)</text>
<text x="133.5" y="11.6">UART 2 or RS485</text>
<text x="64.9" y="51.3">ICE</text>
<text x="140.7" y="49.5">IR</text>
<text x="36.1" y="116.2">SAR ADC</text>
</g>
<g font-size="2.9" fill="#00f">
<text x="162.3" y="11.3">Closed to J10</text>
<text x="162.3" y="49.2">IR</text>
<text x="162.3" y="51.9">Remote control</text>
<text x="106.4" y="54.6">Closed to</text>
<text x="106.4" y="57.3">J11</text>
<text x="167.7" y="79.8">Closed to IR</text>
<text x="57.7" y="114.1">Closed to J12</text>
</g>
<text font-size="2.3" x="214.6" y="164.1">MISC</text>
<g font-size="2">
<text x="146.1" y="64.9">DGND</text>
<text x="138.9" y="88.4">DGND</text>
<text x="146.1" y="88.4">DGND</text>
<text x="158.7" y="88.4">DGND</text>
<text x="207.4" y="169.2">B</text>
<text x="214.6" y="169.2">GM8136 TFBGA196 EVB</text>
</g>
<g font-size="1.6" fill="#f00">
<text x="6.1" y="7.8">X_ICE_TDO</text>
<text x="41.7" y="9.7">X_ICE_TRSTn</text>
<text x="41.7" y="11.6">X_ICE_TDI</text>
<text x="41.7" y="15.2">X_ICE_TCK</text>
<text x="41.7" y="13.4">X_ICE_TMS</text>
<text x="41.7" y="22.4">X_UART0_RX</text>
<text x="66.8" y="23.1">X_UART0_RX</text>
<text x="66.8" y="21.1">X_UART0_TX</text>
<text x="122.1" y="19.9">+3V3</text>
<text x="122.6" y="23">RXD</text>
<text x="122.6" y="21.2">TXD</text>
<text x="133.5" y="23.1">X_UART2_RX</text>
<text x="133.5" y="21.3">X_UART2_TX</text>
<text x="189.4" y="21.2">TX</text>
<text x="189.4" y="23">RX</text>
<text x="189.4" y="19.4">+3V3</text>
<text x="6.1" y="24">X_UART0_TX</text>
<text x="6.1" y="29.4">X_UART2_TX</text>
<text x="41.7" y="27.8">X_UART2_RX</text>
<text x="122.6" y="24.8">GND</text>
<text x="133.5" y="26.7">PWM0</text>
<text x="189.4" y="24.8">GND</text>
<text x="189.4" y="26.6">/RE、DE</text>
<text x="41.7" y="35">X_ADC_AIN1</text>
<text x="41.7" y="33.2">X_ADC_AIN0</text>
<text x="9.7" y="42">PWM0</text>
<text x="99.2" y="71.6">X_ICE_TRSTn</text>
<text x="99.2" y="75.4">X_ICE_TMS</text>
<text x="99.2" y="73.6">X_ICE_TDI</text>
<text x="99.2" y="77.2">X_ICE_TCK</text>
<text x="185.8" y="73.6">IRDA</text>
<text x="99.2" y="78.8">X_ICE_RTCK</text>
<text x="99.2" y="80.6">X_ICE_TDO</text>
<text x="153.3" y="95.3">X_ICE_TCK</text>
<text x="153.3" y="93.4">X_ICE_TRSTn</text>
<text x="153.3" y="98.8">X_ICE_TDO</text>
<text x="153.3" y="97">X_ICE_TMS</text>
<text x="184" y="97">IRDA</text>
<text x="36.1" y="124.1">X_ADC_AIN0</text>
<text x="36.1" y="125.9">X_ADC_AIN1</text>
<text x="73.4" y="120.9">+3V3</text>
<text x="74" y="125.8">ADC1</text>
<text x="74" y="122.2">GND</text>
<text x="74" y="124">ADC0</text>
<text x="180.3" y="142.1">X_ADC_AIN0</text>
</g>
<g font-size="1.6">
<text x="106.4" y="15.9">3V3</text>
<text x="173.1" y="15.9">3V3</text>
<text x="116.9" y="19.8">1</text>
<text x="116.9" y="21.6">2</text>
<text x="116.9" y="23.4">3</text>
<text x="183.6" y="19.8">1</text>
<text x="183.6" y="21.6">2</text>
<text x="183.6" y="23.4">3</text>
<text x="116.9" y="25.2">4</text>
<text x="183.6" y="25.2">4</text>
<text x="183.6" y="27">5</text>
<text x="90.2" y="37.9">DGND DGND</text>
<text x="106.4" y="37.5">DGND</text>
<text x="113.6" y="37.5">DGND</text>
<text x="156.9" y="39.3">DGND DGND DGND DGND</text>
<text x="180.3" y="39.3">DGND</text>
<text x="146.3" y="48">3V3</text>
<text x="64.9" y="55.5">3V3</text>
<text x="122.6" y="61">3V3</text>
<text x="111.5" y="70.3">1</text>
<text x="118.5" y="70.3">2</text>
<text x="160.5" y="69.1" transform="rotate(-90 160.5 69.1)">3</text>
<text x="111.5" y="72.1">3</text>
<text x="111.5" y="73.9">5</text>
<text x="111.5" y="75.7">7</text>
<text x="111.5" y="77.5">9</text>
<text x="118.5" y="72.1">4</text>
<text x="118.5" y="73.9">6</text>
<text x="118.5" y="75.7">8</text>
<text x="118.5" y="77.5">10</text>
<text x="163.6" y="73.9">1</text>
<text x="110.6" y="79.3">11</text>
<text x="110.6" y="81.1">13</text>
<text x="110.6" y="82.9">15</text>
<text x="118.5" y="79.3">12</text>
<text x="118.5" y="81.1">14</text>
<text x="118.5" y="82.9">16</text>
<text x="122.6" y="83">DGND</text>
<text x="160.5" y="80.7" transform="rotate(-90 160.5 80.7)">2</text>
<text x="110.6" y="84.8">17</text>
<text x="110.6" y="86.5">19</text>
<text x="118.5" y="84.8">18</text>
<text x="118.5" y="86.5">20</text>
<text x="119" y="92">DGND</text>
<text x="144.3" y="93.3">GPIO0_0</text>
<text x="144.3" y="95.1">GPIO0_1</text>
<text x="165.6" y="93.8">1</text>
<text x="165.6" y="95.5">2</text>
<text x="176.2" y="95.5">7</text>
<text x="176.2" y="93.8">8</text>
<text x="88.4" y="97.4">DGND DGND</text>
<text x="144.3" y="96.9">GPIO0_2</text>
<text x="144.3" y="98.7">GPIO0_3</text>
<text x="165.6" y="97.4">3</text>
<text x="165.6" y="99.1">4</text>
<text x="176.2" y="99.1">5</text>
<text x="176.2" y="97.4">6</text>
<text x="102.8" y="102.8">DGND</text>
<text x="57.7" y="116.9">3V3</text>
<text x="83.1" y="114.7">3V3</text>
<text x="68.2" y="120.8">1</text>
<text x="68.2" y="122.6">2</text>
<text x="68.2" y="124.4">3</text>
<text x="68.2" y="126.2">4</text>
<text x="84.8" y="132.2" transform="rotate(-90 84.8 132.2)">1</text>
<text x="97.4" y="132.2" transform="rotate(-90 97.4 132.2)">1</text>
<text x="110" y="132.2" transform="rotate(-90 110 132.2)">1</text>
<text x="122.6" y="132.2" transform="rotate(-90 122.6 132.2)">1</text>
<text x="135.2" y="132.2" transform="rotate(-90 135.2 132.2)">1</text>
<text x="147.9" y="132.2" transform="rotate(-90 147.9 132.2)">1</text>
<text x="160.5" y="132.2" transform="rotate(-90 160.5 132.2)">1</text>
<text x="173.1" y="132.2" transform="rotate(-90 173.1 132.2)">1</text>
<text x="45.1" y="138.5">DGND DGND</text>
<text x="57.7" y="138.5">DGND</text>
<text x="64.9" y="138.5">DGND</text>
<text x="84.8" y="142" transform="rotate(-90 84.8 142)">2</text>
<text x="97.4" y="142" transform="rotate(-90 97.4 142)">2</text>
<text x="110" y="142" transform="rotate(-90 110 142)">2</text>
<text x="122.6" y="142" transform="rotate(-90 122.6 142)">2</text>
<text x="135.2" y="142" transform="rotate(-90 135.2 142)">2</text>
<text x="147.9" y="142" transform="rotate(-90 147.9 142)">2</text>
<text x="160.5" y="142" transform="rotate(-90 160.5 142)">2</text>
<text x="173.1" y="142" transform="rotate(-90 173.1 142)">2</text>
<text x="171.3" y="158.4">DGND</text>
<text x="178.6" y="158.4">DGND</text>
<text x="207.4" y="161.6">Title:</text>
<text x="205.6" y="167">Size:</text>
<text x="212.8" y="167">Document Number:</text>
<text x="241.7" y="167">Department:</text>
<text x="252.5" y="167">Designer:</text>
<text x="266.9" y="167">Rev:</text>
<text x="207.4" y="172.4">Date:</text>
<text x="216.4" y="172.4">Monday, September 15, 2014</text>
<text x="241.7" y="172.4">Sheet:</text>
<text x="243.5" y="168.8">MTD/SE2</text>
<text x="252.5" y="172.4">11</text>
<text x="254.3" y="168.8">Wayne Ko</text>
<text x="257.9" y="172.4">of</text>
<text x="263.3" y="172.4">14</text>
<text x="267.6" y="169">1V0</text>
</g>
<g font-size="1.6" fill="#000080">
<text x="119" y="17.7">J9</text>
<text x="185.8" y="17.7">J10</text>
<text x="79.4" y="21.3">R124</text>
<text x="79.4" y="23.1">R126</text>
<text x="88.4" y="21.3">22</text>
<text x="88.4" y="23.1">22</text>
<text x="146.1" y="21.3">R125</text>
<text x="146.1" y="23.1">R127</text>
<text x="155.1" y="21.3">22</text>
<text x="155.1" y="23.1">22</text>
<text x="93.8" y="28.5">C63</text>
<text x="99.2" y="28.5">C64</text>
<text x="110" y="28.5">CB72</text>
<text x="119" y="28.5">1X4P_2.54M</text>
<text x="146.1" y="26.7">R128</text>
<text x="155.1" y="26.7">22</text>
<text x="93.8" y="32.1">22pF</text>
<text x="99.2" y="32.1">22pF</text>
<text x="110" y="32.1">0.1uF</text>
<text x="160.5" y="30.3">C65</text>
<text x="160.5" y="33.9">22pF</text>
<text x="165.9" y="30.3">C66</text>
<text x="165.9" y="33.9">22pF</text>
<text x="171.3" y="30.3">C67</text>
<text x="171.3" y="33.9">22pF</text>
<text x="176.7" y="30.3">CB73</text>
<text x="176.7" y="33.9">0.1uF</text>
<text x="182.2" y="30.3">1X5P_2.54M</text>
<text x="149.7" y="55.5">C68</text>
<text x="149.7" y="59.2">1uF</text>
<text x="162.3" y="59.2">R129</text>
<text x="182.2" y="59.2">R130</text>
<text x="67.3" y="63.1">R131</text>
<text x="72.9" y="63.1">R132</text>
<text x="78.3" y="63.1">R133</text>
<text x="83.7" y="63.1">R134</text>
<text x="90.9" y="63.1">R135</text>
<text x="162.3" y="61">100</text>
<text x="182.2" y="61">4.7K</text>
<text x="67.5" y="70">10K</text>
<text x="72.9" y="70">10K</text>
<text x="78.3" y="70">10K</text>
<text x="83.7" y="70">10K</text>
<text x="90.9" y="70">NC(10K)</text>
<text x="113.6" y="68.2">J11</text>
<text x="142.5" y="71.8">CB74</text>
<text x="149.7" y="71.8">C69</text>
<text x="163.4" y="67.5">U15</text>
<text x="163.4" y="69.6">IRM3638T,3.3V</text>
<text x="126.2" y="73.6">CB75</text>
<text x="126.2" y="77.2">0.1uF</text>
<text x="142.5" y="75.4">0.1uF</text>
<text x="149.7" y="75.4">10uF</text>
<text x="92" y="84.4">R136</text>
<text x="92" y="89.8">1K</text>
<text x="97.4" y="84.4">R137</text>
<text x="97.4" y="89.8">4.7K</text>
<text x="106.4" y="89.8">R138</text>
<text x="111.8" y="89.8">2X10P_1.27M</text>
<text x="106.4" y="95.3">NC(4.7K)</text>
<text x="167.7" y="91.6">SW6</text>
<text x="167.7" y="102.4">SW_SMD</text>
<text x="70.4" y="118.7">J12</text>
<text x="86.6" y="124.1">R139</text>
<text x="99.2" y="124.1">R140</text>
<text x="111.8" y="124.1">R141</text>
<text x="124.5" y="124.1">R142</text>
<text x="137.1" y="124.1">R143</text>
<text x="149.7" y="124.1">R144</text>
<text x="162.3" y="124.1">R145</text>
<text x="175" y="124.1">R146</text>
<text x="48.7" y="129.5">C70</text>
<text x="54.1" y="129.5">C71</text>
<text x="61.3" y="129.5">CB76</text>
<text x="70.4" y="129.5">1X4P_2.54M</text>
<text x="86.6" y="127.7">1.2K</text>
<text x="99.2" y="127.7">3K</text>
<text x="111.8" y="127.7">5.1K</text>
<text x="124.5" y="127.7">8.2K</text>
<text x="137.1" y="127.7">12K</text>
<text x="149.7" y="127.7">20K</text>
<text x="162.3" y="127.7">33K</text>
<text x="175" y="127.7">75K</text>
<text x="48.7" y="133.1">10nF</text>
<text x="54.1" y="133.1">10nF</text>
<text x="61.3" y="133.1">0.1uF</text>
<text x="86.6" y="134.9">PB1</text>
<text x="99.2" y="134.9">PB2</text>
<text x="111.8" y="134.9">PB3</text>
<text x="124.5" y="134.9">PB4</text>
<text x="137.1" y="134.9">PB5</text>
<text x="149.7" y="134.9">PB6</text>
<text x="162.3" y="134.9">PB7</text>
<text x="175" y="134.9">PB8</text>
<text x="86.6" y="138.5">KEY1</text>
<text x="99.2" y="138.5">KEY2</text>
<text x="111.8" y="138.5">KEY3</text>
<text x="124.5" y="138.5">KEY4</text>
<text x="137.1" y="138.5">KEY5</text>
<text x="149.7" y="138.5">KEY6</text>
<text x="162.3" y="138.5">KEY7</text>
<text x="175" y="138.5">KEY8</text>
<text x="175" y="147.5">R147</text>
<text x="182.2" y="147.5">C72</text>
<text x="175" y="151.1">10K</text>
<text x="182.2" y="151.1">10nF</text>
</g>
<g font-size="1.6" fill="#00f">
<text x="160.7" y="67.4" transform="rotate(180 160.7 67.4)">VCC</text>
<text x="166.1" y="72.8" transform="rotate(180 166.1 72.8)">OUT</text>
<text x="160.7" y="80" transform="rotate(180 160.7 80)">GND</text>
<text x="167.9" y="94.1">1</text>
<text x="173.7" y="94">O</text>
<text x="173.7" y="95.3">N</text>
<text x="167.9" y="96.1">2</text>
<text x="167.9" y="98">3</text>
<text x="167.9" y="99.7">4</text>
</g>
<g font-size="1.3">
<text x="28.9" y="1.4">5</text>
<text x="83" y="1.4">4</text>
<text x="137.1" y="1.4">3</text>
<text x="191.2" y="1.4">2</text>
<text x="245.3" y="1.4">1</text>
<text x=".5" y="24.3">D</text>
<text x="272.8" y="24.3">D</text>
<text x=".5" y="67.1">C</text>
<text x="272.8" y="67.1">C</text>
<text x=".5" y="110">B</text>
<text x="272.8" y="110">B</text>
<text x=".5" y="152.8">A</text>
<text x="272.8" y="152.8">A</text>
<text x="28.9" y="174.5">5</text>
<text x="83" y="174.5">4</text>
<text x="137.1" y="174.5">3</text>
<text x="191.2" y="174.5">2</text>
<text x="245.3" y="174.5">1</text>
</g>
</svg>
